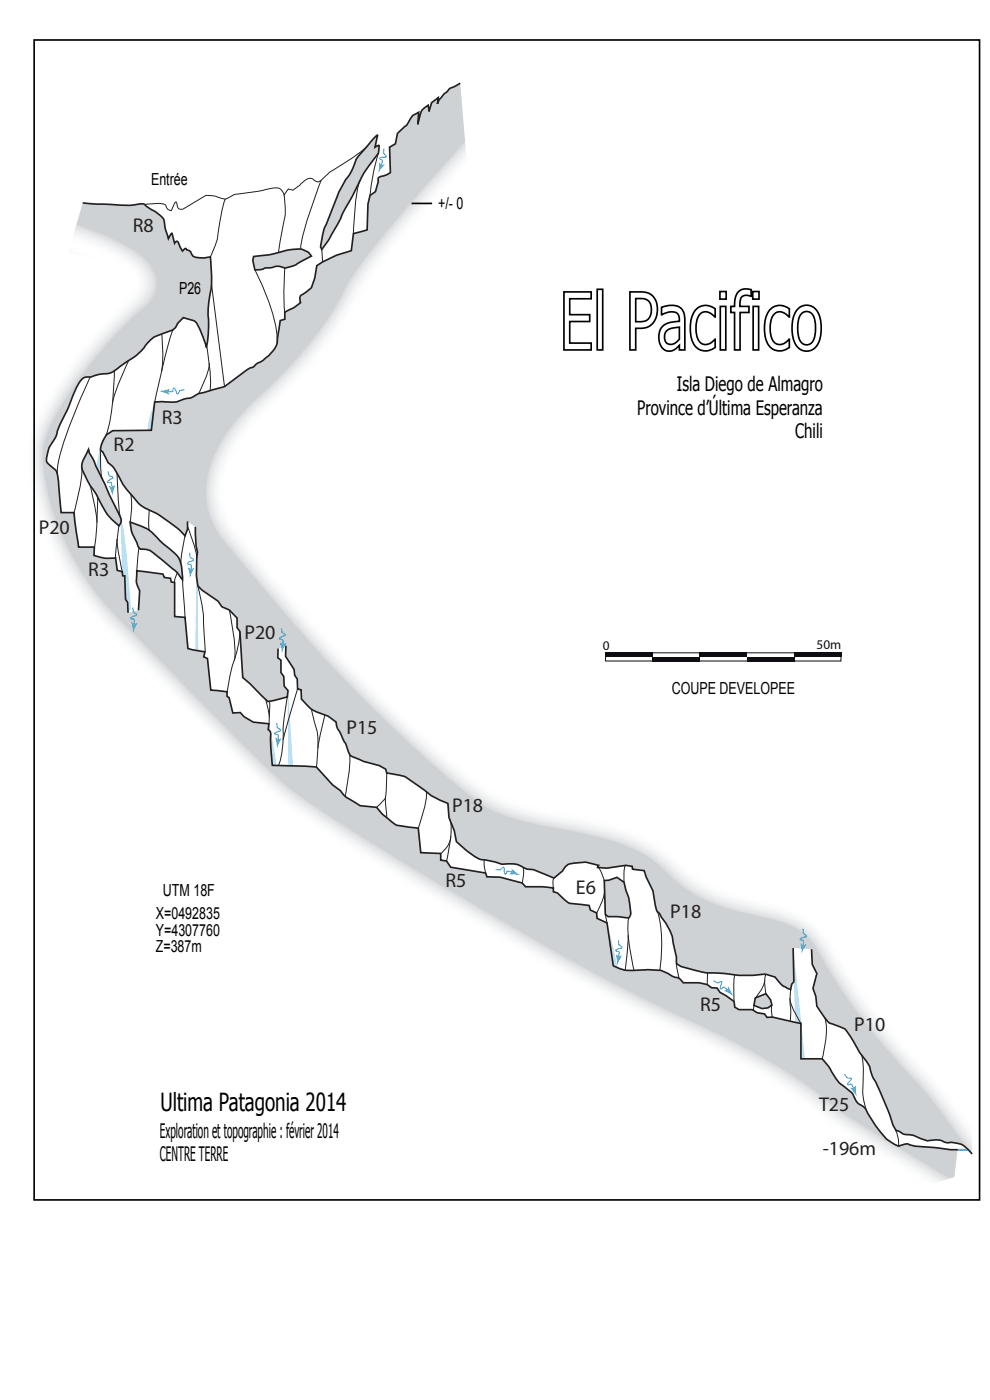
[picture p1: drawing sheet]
<svg xmlns="http://www.w3.org/2000/svg" width="210mm" height="297mm" viewBox="0 0 210 297" stroke-linecap="round" stroke-linejoin="round" font-family="sans-serif">
<g fill="#cfd2d5">
<path d="M18.8 95.3l.2 .8 .9 1.6 5.1 10.9a2.77 2.77 0 0 1 .5 2.7l-.3 .3-.3-.4a12.5 12.5 0 0 1-3.9-5.2l-.8-1.6a17.3 17.3 0 0 1-2.8-5.1 8.1 8.1 0 0 1 1.4-4z"/>
<path d="M27.6 110.8a10.4 10.4 0 0 1 6.3 3.9l2 1.7a5.6 5.6 0 0 1 2.8 5v1.5h-.1a23.7 23.7 0 0 0-5.3-5 4.4 4.4 0 0 0-3.6-1.5l-.5-.8a12.6 12.6 0 0 1-1.6-4.6z"/>
<path d="M79.5 29.1l.5-.4-.4 2.5 .7-.4 .1 .2-.1 .9a1.31 1.31 0 0 1-.5 1.2 37.4 37.4 0 0 0-5.2 8.9l-1.3 2.1a53.1 53.1 0 0 1-5 8.8 2.19 2.19 0 0 1-.1-2 17.9 17.9 0 0 1 1.9-5.5l1.8-4.7 1.5-2.7a9.6 9.6 0 0 0 2.1-4.1z"/>
<path d="M53.8 54.4l1.5-.2a24.8 24.8 0 0 0 5.9-1.2 5 5 0 0 1 4.1 .5l.8 .8-1.6 .8a8.9 8.9 0 0 1-4.1 1.8l-.1-.1a3.1 3.1 0 0 0-2.8 0h-1.2l-1.2 .4h-1l-.5-2z"/>
<path d="M128.2 186.8l1-.1 1.7-.6 1.5 1.1 .4 1.6a13.5 13.5 0 0 1 .9 5.3l-.3 .7-2.4-.3h-2l-.6-.5z"/>
<path d="M87.4 24.6l1.4-.8-.2 2.6 .5-2.1a3.2 3.2 0 0 1 1.7-2l.2 1.3 .5-1.8 1.5-1.1-.2 1.3 .4-.8 2.2-2.4 2.2-1.2 1.5 18-4.9 5.3a171 171 0 0 0-15.5 19.1l-1.8 3.1a79.5 79.5 0 0 1-16.6 21.8 45.3 45.3 0 0 0-10.2 11.7 14 14 0 0 0-1 12.9 33.3 33.3 0 0 0 4.6 6.2 386.3 386.3 0 0 0 33.7 36.7 186.3 186.3 0 0 0 16.7 14.5 27.2 27.2 0 0 0 9.9 3.7 204 204 0 0 1 17 3.7 30.7 30.7 0 0 1 14.9 9.3 29 29 0 0 0 13.7 6.2l3.4 .7a23.5 23.5 0 0 1 10.6 4.7 21.1 21.1 0 0 1 4.7 6.6 139.6 139.6 0 0 0 20.9 26.8l6.8 7.4 .2 8.8-.7-.7a4.7 4.7 0 0 0-4.5-1.7l-1-.3a7.3 7.3 0 0 0-3.4-.1l-3-1.2-1.9-.2-.9-.6-.7-.1-.8-1.5a70.4 70.4 0 0 0-4.4-10.5 7.6 7.6 0 0 0-2.5-4.5l-2.8-4.7a8.5 8.5 0 0 0-3.6-1.7l-1.8-2.2a4.4 4.4 0 0 1-1.2-3.5l-.6-1.6 .9-3.2-1-1.9-.2-3.2-3.9-.3 .2 7.2-.5 .5-.2 1.1-.7-.2a5.5 5.5 0 0 1-2.6-2.4l-1.9-.6-2.6 .2h-3.3l-4.5-.5a13 13 0 0 1-5.2-.7l-2.4-.7-1-.6v-1.4l-.6-2.7a11.5 11.5 0 0 0-2.7-5.9l-.9-1.2-.8-4.1-1.5-3.1-.3-1.3-2.5-.3-.1-.6-1.3-.2-4.1 .6-1.9-.2 .2-.4-2.7-.7-2.9 .3a2.61 2.61 0 0 0-2.1 1.6l-1.8 1.5-4.2-1.7a5.9 5.9 0 0 1-3.3-1.1l-1.1-.2h-1.3a3.5 3.5 0 0 1-2.5-.4l-1.7-.4a6.9 6.9 0 0 1-4.6-2.2l-2-1.8-.4-2.3-1.2-2.8-.2-3a15.4 15.4 0 0 1-5.7-3.3l-2.9-2a14.8 14.8 0 0 0-4.4-1.1l-.2-.8-1.3-.8-3.4-.9-2.5-1a4.4 4.4 0 0 1-1.2-2.7l-1.8-3.3-.3-1.3a8.3 8.3 0 0 0-3.8-2l-1.7-.9-1.9-2v-1.9l-.8-.3-.1-2.1-.5-.7-.1-1.3-1.8-2.8v-2.2l-1.6 .6-.1 1.9 .7 .6v2.6l.6 .8 .1 2 .8 1-.2 1.4-4.1 .9-3.7-3.7-1.6-1.4-.6-9.7-.6-.8v-2.1l-1.7-1.7-1.5-.7-.9-1.2-3.3-2.3-.9-.9-.3-2.1 .2-5.1-.3-1.3-.2-4-1.6-1.2v1.7l-.6 1.4a30.4 30.4 0 0 0-9.1-6.3l-1-.9a23 23 0 0 1-4.7-6.8l-.5-.7-1-.8a5 5 0 0 0-1.5-2.6 4.8 4.8 0 0 1 2.5-4.2l8.2-.1 .7-6 1.8-.1a6.4 6.4 0 0 0 4.4-.5l1.5-.3 1.5-.9 5.6-1.5 4.7-3.5 1.6-.8a2.55 2.55 0 0 1 1.5-1l2-1.6a4.8 4.8 0 0 0 1.5-4l.5-3.1 1-.3v-1.5l2-.9 1.4-1.1-.1-.1a1.28 1.28 0 0 1 .8-1.9l1.6-1.2 .7-2 .4-2.6 1.2-.8 2.9-1.4 3.2-1 .5-3.6 2.9-.8 .2-5.5 .4-1.8 1.1-.8 .7-2.2a.7 .7 0 0 1 .1-.9l1.7-.6 .7-.4-.2-5.4 1.3-.7 .4-2.2 2-1.8z"/>
<path d="M160.2 211.7l2.3-.9 .9 1.3 .3 1.1-.8 .6-1.3 .2-1.7-.7z"/>
<path d="M17.6 43l7.3 .5a14.6 14.6 0 0 0 5-.3 1.57 1.57 0 0 1 1.4 .8l2.4 1.5a2.49 2.49 0 0 1 1.3 2.5l.7 2.6 .5-.9 .2-.2 .1 .1 .5 2 .5-.4 .2 .1 1 2a.67 .67 0 0 1 .8-.5l.4 .3a1.34 1.34 0 0 1 .9 1.1 4.7 4.7 0 0 0 3.5 .4l.3-.1 .1 .7a24 24 0 0 1-.4 8.8l-.2 2.8a21.9 21.9 0 0 1-.3 6.8l-.2-.6a13.5 13.5 0 0 0-2.3-4.9l-2.4-.7-1.3 1.3a2.32 2.32 0 0 1-1.9 1.6 8.4 8.4 0 0 0-4.4 2.5 13.4 13.4 0 0 1-5.1 4.4l-.8 .6a4.9 4.9 0 0 1-4.1 1.6l-2.5 .6a1.91 1.91 0 0 0-2.1 1.4l-.9 1.6-1.5 4-1.6 3.1-1.1 3a6.9 6.9 0 0 0-1.6 5l1.5 1.4a4.3 4.3 0 0 1 .9 3.2l.6 6h2.7l1 7.4h3.3l-.1 1.7a8.7 8.7 0 0 0 4.6 .6l.4 2.6 1 .3 .1 .8h.5l.1 5.1 .5 .6 .1 2.2 2.2-.5 .2-4.2-.6-1.6v-2.6l5.6 .7 .2 .7 1.4 .2 .1 .8 .7 .1v7.2l2.2 .2 .7 6.6 3.6 .7-.3 1 .8 .4 .7 6.7 3.5 .4v.9l.4 .3 .8 3.3 1.6-.1 .8 .8 1.9 1.2 3.4 .3-.1 1.3a1.08 1.08 0 0 1 .4 1.3l.4 6.3 9.3 .3 3.5 3.8 1.6 1.2 .6 .9 .8 .6 2.8 1.7 3.5 .4a15.5 15.5 0 0 0 4.2 3.8l4.6 .6 .6 5.2 4.2 .2v1.4l1.2 .2 .9 1.3 7.4 1.2 .3 .8 2.8 .1 4.7 1.2 .7 .8h3.6l2.3 .3v.8a3.3 3.3 0 0 1 2 1.3 2.87 2.87 0 0 0 2.6 1.2l3 .4 .2 1 1.4 .6v1.1l2.2 1 1.3 9.1h.1a7.6 7.6 0 0 0 5 .9l2.2-.1 2.8 .2 2.8 1.4a2.24 2.24 0 0 1 1.9 1.2h3.4l1.7 .4 .9 .6 1.2 .1 .6 .9 1.4 .8 1.6 1.2 .2 1.2 .9 .5h2.7l1.2 .7 1.5 .2 .5 .7h1.1l6.1 1.3v7.5h4.5l1.7 2.2a9.4 9.4 0 0 0 3.7 4.3l1.1 1 .5 1.1a5.5 5.5 0 0 0 2.1 1.9l2.2 3.7a12.7 12.7 0 0 0 3.6 3.7l.5 .3a1.77 1.77 0 0 0 2 0 2.13 2.13 0 0 1 1.7 .2l8.1 .9h1.5l-.7 5.8-7 2.2-10.2-6.5a106 106 0 0 1-11.2-7.8 106.9 106.9 0 0 0-22.8-14.2 522.9 522.9 0 0 1-53.9-28.6 553.7 553.7 0 0 1-37.1-23.3 228.3 228.3 0 0 1-18.4-17l-18.8-18.6a58.7 58.7 0 0 1-18.5-39 16.1 16.1 0 0 1 2.1-8.9 95.1 95.1 0 0 1 22.2-26.8 2.06 2.06 0 0 0-.6-3.2 26.4 26.4 0 0 0-9.6-3.6l-4.1-.8z"/>
</g>
<path d="M118.5 14.6a936.1 936.1 0 0 0-35.4 39.8l-1.8 2.2a41.1 41.1 0 0 0-5.9 9.6 94.4 94.4 0 0 1-18.9 22.2 29 29 0 0 0-8.2 12.6 12.4 12.4 0 0 0 3.4 12.3l2 2.4a386.3 386.3 0 0 0 33.7 36.7 186.3 186.3 0 0 0 16.7 14.5 27.2 27.2 0 0 0 9.9 3.7 204 204 0 0 1 17 3.7 30.7 30.7 0 0 1 14.9 9.3 29 29 0 0 0 13.7 6.2l3.4 .7a23.5 23.5 0 0 1 10.6 4.7 21.1 21.1 0 0 1 4.7 6.6 141.5 141.5 0 0 0 20.7 26.6 216.2 216.2 0 0 1 11.1 15M8.4 49.6l.8 .2a84.6 84.6 0 0 1 15.8 6.1 8.6 8.6 0 0 1 3.9 3.6l.2 .9-.4 .8a93.5 93.5 0 0 0-21.7 27.3 18.5 18.5 0 0 0-1.8 12.2 60.4 60.4 0 0 0 18.6 35.1l5.6 5.6a670.1 670.1 0 0 0 28.5 28.3 257.1 257.1 0 0 0 25 16.5l15.9 9.5a510.9 510.9 0 0 0 52.4 27.7 105.6 105.6 0 0 1 23.3 14.7 316.9 316.9 0 0 0 22.9 14.3l9 5.4" fill="none" stroke="#fff" stroke-width="8.5" stroke-linecap="butt"/>
<path d="M22.9 100l.3 .9 .8 .4-1.2 .9 .7 .1 .3 1.3" fill="none" stroke="#1a9cd8" stroke-width=".21"/>
<path d="M23.1 103l.7 .4 .6-.4-.5 2.1z" fill="#1a9cd8"/>
<path d="M39.1 82.7l-.9 .1-.6 .8-.7-1.3-.2 .7-1.3 .1" fill="none" stroke="#1a9cd8" stroke-width=".21"/>
<path d="M33.9 83l2.1-.5-.4 .6 .3 .7z" fill="#1a9cd8"/>
<path d="M40.2 117.3l.1 .9 .8 .6-1.3 .7 .6 .2 .1 1.3" fill="none" stroke="#1a9cd8" stroke-width=".21"/>
<path d="M39.9 120.4l.6 .4 .7-.3-.9 2.1z" fill="#1a9cd8"/>
<path d="M28.2 128.9l.1 1 .7 .5-1.3 .7 .7 .3v1.2" fill="none" stroke="#1a9cd8" stroke-width=".21"/>
<path d="M27.9 132l.6 .4 .7-.3-.9 2.1z" fill="#1a9cd8"/>
<path d="M58.7 153.4l.1 1 .8 .5-1.3 .7 .6 .2 .1 .2v1.1" fill="none" stroke="#1a9cd8" stroke-width=".21"/>
<path d="M58.4 156.5l.6 .4 .7-.3-.9 2.1z" fill="#1a9cd8"/>
<path d="M105.1 184.5l1 .1 .7-.6 .4 1.4 .4-.6h.2l1 .3" fill="none" stroke="#1a9cd8" stroke-width=".21"/>
<path d="M108.5 184.3l1.8 1.3-2.2-.1 .5-.5z" fill="#1a9cd8"/>
<path d="M131.2 199.4l.1 1 .6 .6-1.3 .6 .6 .3v1.3" fill="none" stroke="#1a9cd8" stroke-width=".21"/>
<path d="M130.7 202.5l.5 .5 .7-.3-1 2z" fill="#1a9cd8"/>
<path d="M170.3 197l.1 1 .7 .6-1.4 .6 .7 .3-.1 1.3" fill="none" stroke="#1a9cd8" stroke-width=".21"/>
<path d="M169.8 200.1l.6 .5 .7-.3-1.1 2z" fill="#1a9cd8"/>
<path d="M179.2 227.9l.5 .8 .9 .2-.8 1.2 .7-.1 .6 1" fill="none" stroke="#1a9cd8" stroke-width=".21"/>
<path d="M180.3 230.7l.8 .2 .4-.6 .2 2.2z" fill="#1a9cd8"/>
<path d="M151.4 208l.8 .6 .9-.3-.3 1.5 .6-.4h.2l.8 .7" fill="none" stroke="#1a9cd8" stroke-width=".21"/>
<path d="M153.6 210.2l.7-.2 .2-.7 1.1 1.9z" fill="#1a9cd8"/>
<path d="M59.7 133.2l.1 1 .8 .5-1.3 .7 .6 .3 .1 .1v1.1" fill="none" stroke="#1a9cd8" stroke-width=".21"/>
<path d="M59.4 136.3l.6 .4 .7-.2-.9 2z" fill="#1a9cd8"/>
<path d="M81.5 31.5l-.2 1 .6 .7-1.4 .4 .6 .4-.3 1.2" fill="none" stroke="#1a9cd8" stroke-width=".21"/>
<g fill="#1a9cd8">
<path d="M80.4 34.5l.5 .5 .7-.1-1.4 1.8z"/>
<path d="M25.5 109.7a45.6 45.6 0 0 1 1.7 10.9l.6 8.7-.6 .5-.1-2-.5-.6-.1-5.1-.5-.4z"/>
<path d="M22 93.1l.3-.2-.9 2-.3 5.6a2.83 2.83 0 0 1-.4-3l.1-.9a9.4 9.4 0 0 1 1.2-3.5z"/>
<path d="M32.8 85.3l-.7 6h-.9a24.1 24.1 0 0 1 1.6-6z"/>
<path d="M41.7 120.2l.3 4.1 .1 13.8-.7-.2z"/>
<path d="M57.1 153.5l1.1 5.5 .4 3.4h-.8l-.4-3.3 .1-3-.2-.9-.4-.4z"/>
<path d="M61.1 146.5l1.1 16h-1l-.2-15z"/>
<path d="M128.8 195.8l1.6 6.6 .5 2.9-.8-.4z"/>
<path d="M168.3 201.4l2.4 23.2h-.8v-7.5l-1.2-.2z"/>
</g>
<path d="M202.9 243.9h2.5" fill="none" stroke="#1a9cd8" stroke-width=".35"/>
<g fill="#0f0c12">
<path d="M128.4 138.5h10v.9h-10z"/>
<path d="M138.5 139.4h10v.9h-10z"/>
<path d="M148.4 138.5h10v.9h-10z"/>
<path d="M158.5 139.4h9.9v.9h-9.9z"/>
<path d="M168.4 138.5h10v.9h-10z"/>
</g>
<path d="M128.4 138.5h50v1.7h-50z" fill="none" stroke="#0f0c12" stroke-width=".21"/>
<path d="M97.6 17.6l-1.4 .8a3.1 3.1 0 0 0-1.7 1.3l-1.3 1.5-.4 .8 .2-1.3-1.5 1.1-.5 1.8-.2-1.3-.5 .4a3.7 3.7 0 0 0-1.5 3l-.2 .7 .2-2.6a3.4 3.4 0 0 0-2.2 2.3l-.4 .5-1.9 1.7-.4 2.2-1.3 .7 .2 5.4-.7 .4-1.7 .6a.7 .7 0 0 0-.1 .9l-.7 2.2-1.1 .8-.4 1.8-.2 5.5-2.9 .8-.5 3.6-3.2 1-2.9 1.4-1.2 .8-.4 2.6-.7 2-1.6 1.2a1.32 1.32 0 0 0-.7 2l-1.4 1.1-2 .9v1.5l-1 .3-.5 3.8a5.5 5.5 0 0 1-2.7 4.3l-.8 .6a3.1 3.1 0 0 0-1.7 1.2l-1.4 .6-4.7 3.5-5.6 1.5-.7 .5a3.7 3.7 0 0 1-2.3 .7 6.6 6.6 0 0 1-4.6 .5l-1.6 .1-.7 6-8.2 .1a4.8 4.8 0 0 0-2.5 4.2 5 5 0 0 1 1.5 2.6 5.4 5.4 0 0 1 2.2 2.7 21.8 21.8 0 0 0 5 6.5 30.4 30.4 0 0 1 9.1 6.3l.6-1.4v-1.7M79.5 29.1l.5-.4-.4 2.5 .7-.4 .1 .2-.1 .9a1.31 1.31 0 0 1-.5 1.2 37.4 37.4 0 0 0-5.2 8.9l-1.3 2.1a53.1 53.1 0 0 1-5 8.8 2.19 2.19 0 0 1-.1-2 17.9 17.9 0 0 1 1.9-5.5l1.8-4.7 1.5-2.7a9.6 9.6 0 0 0 2.1-4.1zM17.6 43l6.7 .4a20.3 20.3 0 0 0 6.1-.1l1.3 .9a8.1 8.1 0 0 1 3 2.4l.4 1.9 .6 2.1 .1-.1a1.12 1.12 0 0 1 .7-.9l.5 2 .5-.4 .2 .1 1 2a.67 .67 0 0 1 .8-.5l.2 .2a1.39 1.39 0 0 1 1.1 1.2 4.7 4.7 0 0 0 3.5 .4l.2-.1a25 25 0 0 1-.2 9.5l-.2 2.8a21.9 21.9 0 0 1-.3 6.8l-.1-.2a21.9 21.9 0 0 0-2.1-5.1l-.6-.3-2.1-.6-1.3 1.3a2.32 2.32 0 0 1-1.9 1.6 8.4 8.4 0 0 0-4.4 2.5 13.4 13.4 0 0 1-5.1 4.4l-.4 .3a5.6 5.6 0 0 1-4.5 1.9l-2.5 .6a1.91 1.91 0 0 0-2.1 1.4l-.9 1.6-1.7 4.4a18.4 18.4 0 0 0-2.2 5.1l-.3 .6a6.9 6.9 0 0 0-1.6 5l1.1 1a2.82 2.82 0 0 1 1.3 2.8l.6 6.8h2.7l1 7.4h3.3l-.1 1.7a8.7 8.7 0 0 0 4.6 .6l.4 2.6 1 .3 .1 .8h.5l.1 5.1 .5 .6 .1 2.2M53.8 54.4l1.5-.2a24.8 24.8 0 0 0 5.9-1.2 5 5 0 0 1 4.1 .5l.8 .8-1.6 .8a8.9 8.9 0 0 1-4.1 1.8l-.1-.1a3.1 3.1 0 0 0-2.8 0h-1.2l-1.2 .4h-1l-.5-2zM18.8 95.3l.2 .8 .9 1.6 5.1 10.9a2.77 2.77 0 0 1 .5 2.7l-.3 .3-.3-.4a12.5 12.5 0 0 1-3.9-5.2l-.8-1.6a17.3 17.3 0 0 1-2.8-5.1 8.1 8.1 0 0 1 1.4-4zM27.6 110.8a10.4 10.4 0 0 1 6.3 3.9l2 1.7a5.6 5.6 0 0 1 2.8 5v1.5h-.1a23.7 23.7 0 0 0-5.3-5 4.4 4.4 0 0 0-3.6-1.5l-.5-.8a12.6 12.6 0 0 1-1.6-4.6zM41.4 111.8l.2 4 .3 1.3-.2 5.1 .3 2.1 .9 .9 3.3 2.3 .9 1.2 1.5 .7 1.7 1.7v2.1l.6 .8 .6 9.7 1.6 1.4 3.7 3.7 4.1-.9 .2-1.4-.8-1-.1-2-.6-.8v-2.6l-.7-.6 .1-1.9M29.4 129.5l.2-4.2a4.7 4.7 0 0 1-.6-3.6v-.6l5.6 .7 .2 .7 1.4 .2 .1 .8 .7 .1v7.2l2.2 .2 .7 6.6 3.6 .7-.3 1 .8 .4 .7 6.7 3.5 .4v.9l.4 .3 .8 3.3 1.6-.1 .8 .8 1.9 1.2 3.4 .3-.1 1.3a1.08 1.08 0 0 1 .4 1.3l.4 6.3 9.3 .3 3.5 3.8 1.6 1.2 .6 .9 .8 .6 2.8 1.7 3.5 .4a15.5 15.5 0 0 0 4.2 3.8l4.6 .6 .6 5.2 4.2 .2v1.4l1.2 .2 .9 1.3 7.4 1.2 .3 .8 2.8 .1 4.7 1.2 .7 .8h3.6l2.3 .3v.8a3.3 3.3 0 0 1 2 1.3 2.87 2.87 0 0 0 2.6 1.2l3 .4 .2 1 1.4 .6v1.1l2.2 1 1.3 9.1a8 8 0 0 0 5.1 .9l2-.1a6.4 6.4 0 0 1 4.7 .9l1.1 .7a2.24 2.24 0 0 1 1.9 1.2h3.4l1.7 .4 .9 .6 1.2 .1 .6 .9 1.4 .8 1.6 1.2 .2 1.2 .9 .5h2.7l1.2 .7 1.5 .2 .5 .7h1.1l6.1 1.3v7.5h4.5l.1 .1a13.5 13.5 0 0 1 2.5 3.7 8.1 8.1 0 0 0 2.8 2.7l1.1 1a3.8 3.8 0 0 0 2.3 2.7l.5 .5 2 3.5a12.7 12.7 0 0 0 3.6 3.7l.5 .3a1.77 1.77 0 0 0 2 0 2.13 2.13 0 0 1 1.7 .2l8.1 .9h1.5M60.6 137v2.2l1.8 2.8 .1 1.3 .5 .7 .1 2.1 .8 .3v1.9a8.5 8.5 0 0 0 5.5 3.5l1.9 1.4 .3 1.3 1.9 3.9a3.5 3.5 0 0 0 1.1 2.1l2.5 1 3.4 .9 1.3 .8 .2 .8a10.1 10.1 0 0 1 6.6 2.6l1.2 .9a13.2 13.2 0 0 0 5.2 2.9l.2 3 1.2 2.8 .4 2.3 2.2 2a7.4 7.4 0 0 0 5 2.1l1.1 .3a4.7 4.7 0 0 0 3.1 .3 5.7 5.7 0 0 1 3.5 1.1l1.6 .3 4.2 1.7 1.9-1.7a2.63 2.63 0 0 1 2.7-1.5l2.2-.2 2.7 .7-.2 .4 1.9 .2 4.1-.6 1.3 .2 .1 .6 2.5 .3 .3 1.3 1.5 3.1 .6 3.4a2.54 2.54 0 0 0 1 1.6l.1 .3a12.2 12.2 0 0 1 2.8 6.6l.5 2v1.4l1 .6 2.4 .7a14.4 14.4 0 0 0 5.2 .7l4.5 .5h3.3l2.6-.2a3.5 3.5 0 0 1 2.9 1.8l.8 .7 1.5 .7 .2-1.1 .5-.5-.2-7.2M128.2 186.8l1-.1 1.7-.6 1.5 1.1 .4 1.6a13.5 13.5 0 0 1 .9 5.3l-.3 .7-2.4-.3h-2l-.6-.5zM160.2 211.7l2.3-.9 .9 1.3 .3 1.1-.8 .6-1.3 .2-1.7-.7zM172.1 201.4l.2 3.2 1 1.9-.9 3.2 .6 1.6a4.4 4.4 0 0 0 1.2 3.5l.5 .8a3.1 3.1 0 0 0 2.3 1.8l.7 .3a3.2 3.2 0 0 1 2.6 2l2.1 3.7a8.8 8.8 0 0 1 2.5 4.5 69.8 69.8 0 0 1 4.5 10.7l.7 1.2 .7 .2a4.3 4.3 0 0 0 2.8 .8l3.2 1.2 .6-.1a4.4 4.4 0 0 1 3.1 .5h.5a5.1 5.1 0 0 1 5.2 2.4" fill="none" stroke="#231f20" stroke-width=".35"/>
<g fill="none" stroke="#231f20" stroke-width=".21">
<path d="M68.1 38.3l-.3 .8a90.6 90.6 0 0 0-3.9 12.7l-.1 1M76.4 38.2a37.6 37.6 0 0 0-1.4 10.5v.9M77.9 31a49.2 49.2 0 0 1-7.9 5.5l-1.8 1.7a.95 .95 0 0 1-1.2 .3 1.86 1.86 0 0 0-3 .4l-1.9 1.4-1-.2-.8 1.2-.1-.1a1.91 1.91 0 0 0-2.7-1.2l-2.2 .5-5.4 .7-1.2 .6a2.17 2.17 0 0 1-2.4 0l-.9-.2-1.7-.1-4.8 2.8a.97 .97 0 0 1-1.1-.2l-.5-1.3-1.1 1.9a1.15 1.15 0 0 1-1-1l-.3-.3a11.8 11.8 0 0 0-4.2 0M80.3 32.5l-.1 .1a41.2 41.2 0 0 0-1.7 8.9M47.9 42.2a33.1 33.1 0 0 0-1.7 8.1l-.4 1.3-1.2 2.9M54.1 57.2v.2a49.5 49.5 0 0 1 4.5 12.4l.2 3M60.3 41.3a17.2 17.2 0 0 1-.6 8.1l-.6 4.2M60.4 56.9v.7a58.5 58.5 0 0 0 0 8.8M68.3 52.9l.1 2.7M19.1 80l-.7 1.7a94.4 94.4 0 0 0-6 16.4l-.2 2.5M24.3 78.7v.2a58.3 58.3 0 0 1-1.4 12.4l-.4 1.1M27.3 76.5l-.1 .2a48.1 48.1 0 0 0-3.3 8.8"/>
<path d="M34.3 70.9a34 34 0 0 1-.1 8M36.7 69.9a124.7 124.7 0 0 0-3.8 15.1l-.1 .3M43.8 73.4l.1 .2a37.8 37.8 0 0 1 .6 9.3M44.4 77a16.5 16.5 0 0 1-2.2 6.3l-.1 .2M44.9 60.3l2.7 21.7M17.3 99.1a34.5 34.5 0 0 1-1.5 9.4l-.1 .2M21.3 95.3a30.9 30.9 0 0 0 .4 6.3M19.1 103l1.1 5.1 .4 2.8M20.7 105.5v.9a65.3 65.3 0 0 1-.7 9.7M24.8 100.4l.4 6.5 .3 2.7M24.9 114.3a37.1 37.1 0 0 0 1 7M25.2 111.6l-.7 6.8"/>
<path d="M27.7 104.8a18.7 18.7 0 0 1-.1 6M29.5 116.2l-.5 4.9M31.7 108.2l-.2 3.3 .2 1.1M39.2 113.7l-.6 3.6-.2 2.3M39.8 111.7a34.2 34.2 0 0 1 1.9 6.6M37.6 121.5l-.1 .2a3.8 3.8 0 0 0-.5 2.2M38.7 122.7l.6 8.5M42 124.3v.2a35.5 35.5 0 0 1 1.3 9.8l.2 4M48.6 129.4l.1 .2a47.1 47.1 0 0 1 1.1 9.6l-.1 .9M50.9 134a30.3 30.3 0 0 1-1.9 8.3l-.8 4.7M56.4 148.4l.7 3.8M57.2 148.8l-.1 4.7"/>
<path d="M60.9 147.9l-.1 .7a36.9 36.9 0 0 0-.8 8.7l-.3 2.9-.7 2.2M63.1 146.1l-3 10.9M66.1 150.4l.3 1.7a18.9 18.9 0 0 1 .8 9.9l-.1 .7M68.9 151.7l-1 4.5-.5 2.5M74.1 160a39.7 39.7 0 0 1-.9 9M81.8 169.3l.2 4.2M82 164l-.1 3.5a2.84 2.84 0 0 1-1 2.8l-1 1M90.4 168a24.4 24.4 0 0 1-1.7 7.7M95.4 173.8a14.6 14.6 0 0 1-.3 7.3l-.4 1.6M95.6 177.4a5.2 5.2 0 0 1-2.1 3.7M102.8 182.4l-.1 1.1 .3 1.7M110.9 184l.2 1.3-.3 2"/>
<path d="M117.5 186.3a3.1 3.1 0 0 0-.1 2.1M127 184l.5 1 .7 1.8M128.2 188.9a12 12 0 0 1-1.6 4.8M128.4 194l.4 2M132.8 183.6a6.8 6.8 0 0 0-.4 3.6M133.3 198.4l-.2 3.2-.5 4.2M133.4 194.8a31.1 31.1 0 0 0 .9 10.4l.2 .7M139.5 193.5a32 32 0 0 1 .5 12.3M143.5 204.4l.6 3.2M150.1 206.4l-.1 2.5M155.9 206.8l-.2 2v3.7M159.9 213.3l-.1 1.1"/>
<path d="M162.2 208a7.7 7.7 0 0 1-2 3.7M162.5 206.7a8.5 8.5 0 0 0 0 4.1M163.7 213.2l-.1 1.2 .2 1.4M167.6 211.8a15.3 15.3 0 0 0 2.3 5.3M167.7 209.9l-.1 2.2 .1 2.6-.1 1.9M174.9 215.9a14.2 14.2 0 0 1-.2 7.3l-.3 1.4M182.8 223.8a37.9 37.9 0 0 1 .2 8.3l.7 3.3M190 239.6a6.4 6.4 0 0 1 .6 3.6"/>
</g>
<g fill="none" stroke="#000" stroke-width=".35">
<path d="M7.2 8.5h200.6v246.1h-200.6zM87.3 43.2h4.4M119.6 61.9h5.8v1.5h-4.5v3.4h4.2v1.4h-4.2v4.6h4.5v1.4h-5.8zM126.7 61.4h1.1v12.8h-1.1zM133.6 61.9h2.3a3.3 3.3 0 0 1 3.5 4.1 3.5 3.5 0 0 1-3.5 3.6h-1v4.6h-1.3zM134.9 63.3h1a2.1 2.1 0 0 1 2.3 2.7 2.16 2.16 0 0 1-2.5 2.3h-.8zM140.3 65.2a3.9 3.9 0 0 1 4.4 .5l.4 .7 .2 1.1v6.7h-1.2v-.9a2.28 2.28 0 0 1-2.6 1.1 2.28 2.28 0 0 1-1.7-2.2 3.1 3.1 0 0 1 3-3.9l1.3-.1a1.63 1.63 0 0 0-.5-1.8 1.63 1.63 0 0 0-1.8-.2l-1.5 .6zM141.5 70.1a5.2 5.2 0 0 1 2.6-.7v2.6a1.89 1.89 0 0 1-2.8 .7 2.11 2.11 0 0 1 .2-2.6zM147.8 65.5a3.1 3.1 0 0 1 3.9 0v1.7l-.3-.2a1.98 1.98 0 0 0-2.1-.8 1.98 1.98 0 0 0-1.5 1.7 5.3 5.3 0 0 0 .9 4.9 2.34 2.34 0 0 0 3-.8v1.7a3.1 3.1 0 0 1-3.3 .5 3.1 3.1 0 0 1-1.8-2.8l-.1-.4a6.6 6.6 0 0 1 1.3-5.5zM152.7 61.8h1.3v1.7h-1.3zM152.8 65h1.2v9.2h-1.2zM156.7 61.8a3 3 0 0 1 2.6-.4v1.5l-.1-.1a1.45 1.45 0 0 0-2.2 1.4l-.1 .8h2v1.3h-1.9v7.9h-1.2v-7.9h-.8v-1.3h.8l.2-2z"/>
<path d="M159.7 61.8h1.3v1.7h-1.3zM159.8 65h1.1v9.2h-1.1zM163.5 65.5a3.1 3.1 0 0 1 3.9 0v1.7l-.2-.2a1.98 1.98 0 0 0-2.1-.8 1.98 1.98 0 0 0-1.5 1.7 5.3 5.3 0 0 0 .8 4.9 2.34 2.34 0 0 0 3-.8v1.7a3.1 3.1 0 0 1-3.3 .5 3.1 3.1 0 0 1-1.8-2.8l-.1-.4a6.6 6.6 0 0 1 1.3-5.5zM169.2 65.6a2.7 2.7 0 0 1 2.7-.7 2.7 2.7 0 0 1 1.9 2.1 7.9 7.9 0 0 1-.7 6.6 2.72 2.72 0 0 1-2.8 .8 2.72 2.72 0 0 1-1.9-2.2 7.8 7.8 0 0 1 .8-6.6zM169.9 66.6a1.66 1.66 0 0 1 1.9-.4 1.66 1.66 0 0 1 1 1.6 5.8 5.8 0 0 1-.8 5 1.69 1.69 0 0 1-2.6-1.4 6.9 6.9 0 0 1 .5-4.8z"/>
</g>
<text font-size="5.3" x="34" y="235.6">Ultima Patagonia 2014</text>
<g font-size="4.2" fill="#231f20">
<text x="28.2" y="49.2">R8</text>
<text x="34.3" y="89.9">R3</text>
<text x="24.1" y="95.8">R2</text>
<text x="8.2" y="113.2">P20</text>
<text x="18.7" y="122.1">R3</text>
<text x="51.9" y="135.6">P20</text>
<text x="73.5" y="155.8">P15</text>
<text x="95.9" y="172.2">P18</text>
<text x="94.5" y="188.2">R5</text>
<text x="122.2" y="189.7">E6</text>
<text x="142.2" y="194.9">P18</text>
<text x="148.5" y="214.5">R5</text>
<text x="181.2" y="218.8">P10</text>
<text x="173.7" y="235.7">T25</text>
<text x="174.5" y="245">-196m</text>
</g>
<g font-size="4.2">
<text x="143.6" y="83">Isla Diego de Almagro</text>
<text x="135.2" y="87.9">Province d’Última Esperanza</text>
<text x="168.7" y="92.9">Chili</text>
<text x="33.9" y="241.3">Exploration et topographie : février 2014</text>
<text x="33.9" y="246.3">CENTRE TERRE</text>
</g>
<g font-size="3.5">
<text x="32" y="39.2">Entrée</text>
<text x="92.9" y="44.3">+/- 0</text>
<text x="38" y="62.3">P26</text>
<text x="142.5" y="147.1">COUPE DEVELOPEE</text>
<text x="34.6" y="190">UTM 18F</text>
<text x="33.1" y="195">X=0492835</text>
<text x="33.1" y="198.5">Y=4307760</text>
<text x="33.1" y="202.1">Z=387m</text>
</g>
<g font-size="2.8" fill="#0f0c12">
<text x="127.8" y="138">0</text>
<text x="173.2" y="137.8">50m</text>
</g>
</svg>
